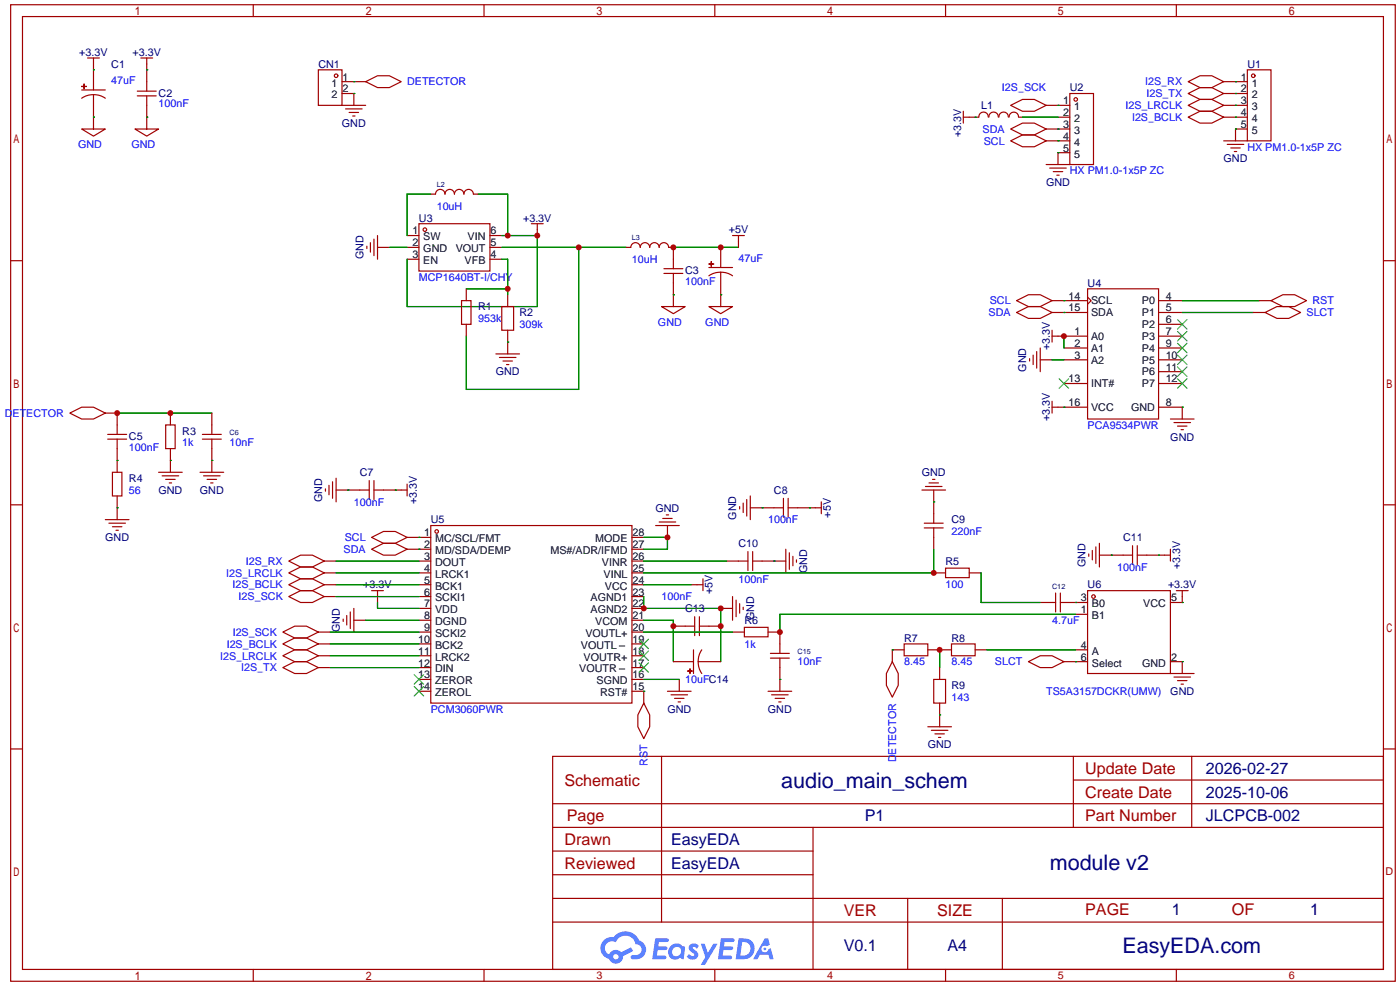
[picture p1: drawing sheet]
<svg xmlns="http://www.w3.org/2000/svg" width="300mm" height="212mm" viewBox="0 0 300 212" stroke-linecap="round" stroke-linejoin="round" font-family="sans-serif">
<g fill="none" stroke="#a10000" stroke-width=".25">
<path d="M2.3 1h297.2v209.6h-297.2zM4.8 3.6h292.1v204.4h-292.1zM54.4 1v2.6M103.9 1v2.6M153.4 1v2.6M202.9 1v2.6M252.5 1v2.6M2.3 55.9h2.5M296.9 55.9h2.6M2.3 108.3h2.5M296.9 108.3h2.6M2.3 160.7h2.5"/>
<path d="M118.6 162.3h178.3v45.7h-178.3zM118.6 177.5h178.3M118.6 172.5h178.3M142 162.3v35.6M174.5 177.5v30.5M230.4 162.3v15.2M230.4 167.4h66.5M255.8 162.3v15.2M296.9 160.7h2.6M118.6 182.6h55.9M118.6 197.9h178.3M118.6 192.8h178.3"/>
<path d="M118.6 187.7h55.9M194.8 192.8v15.2M215.1 192.8v15.2M54.4 208v2.6M103.9 208v2.6M153.4 208v2.6M202.9 208v2.6M252.5 208v2.6"/>
</g>
<g fill="#5487ff">
<path d="M148.1 202.7a1.3 1.3 0 0 1 1.9 .3l-.4 .6a.54 .54 0 0 0-.9-.2l.1 .2a1.28 1.28 0 0 1 .8 2 1.53 1.53 0 0 1-2.2-.3l.5-.6 .8 .5a.31 .31 0 0 0 .4-.3 .31 .31 0 0 0-.3-.4 1.12 1.12 0 0 1-.7-1.8z"/>
<path d="M150.4 202.5h.8l.7 2 1.2-2h.9l-2.7 4.6h-.9l1-1.7z"/>
<path d="M140.6 201.4h1.7a1.31 1.31 0 0 1 1.2 .2 .4 .4 0 0 1-.3 .5l-1.8 .1-.1 .9h1.6a.4 .4 0 0 1 .4 .4 .4 .4 0 0 1-.5 .4h-1.6l-.2 1.2h1.4a.46 .46 0 0 1 .5 0 .46 .46 0 0 1 .1 .5l-.4 .2h-2.6z"/>
<path d="M154.7 201.4h1.7a1.32 1.32 0 0 1 1.2 .2 .39 .39 0 0 1-.3 .5l-1.8 .1-.1 .9h1.6a.4 .4 0 0 1 .4 .4 .4 .4 0 0 1-.4 .4h-1.7l-.2 1.2h1.4a.46 .46 0 0 1 .5 0 .46 .46 0 0 1 .1 .5l-.4 .2h-2.6z"/>
<path d="M164.1 201.4h.8l.3 1.3-.6 .4a.75 .75 0 0 0-1.1 .3 .75 .75 0 0 0 .5 1 .75 .75 0 0 0 .9-.7l.5-.2 .6 2.3h-.8l-.3-.9h-1.8l-.5 .9h-1z"/>
<path d="M158.5 201.4l-.6 4.4h1.4a2.27 2.27 0 0 0 2.7-2.2 2.27 2.27 0 0 0-2.7-2.2zM159.3 202.1a1.5 1.5 0 0 1 1.8 1.6 1.5 1.5 0 0 1-1.9 1.4h-.3z"/>
<path d="M144 203a1.6 1.6 0 0 0-.4 2.3 1.6 1.6 0 0 0 2.3 .2l.8 .3 .3-2.4-.1-.3-.5-.1a1.58 1.58 0 0 0-2.4 0zM144.6 203.5a.98 .98 0 0 1 1.6 .4 .98 .98 0 0 1-1.1 1.3 .94 .94 0 0 1-.9-.7 .94 .94 0 0 1 .4-1z"/>
<path d="M129.6 201.8a2.37 2.37 0 0 0 1.1 4 1.54 1.54 0 0 0 1.8 1 1.54 1.54 0 0 0 1.2-1.6l2.2-1.1-.5-.8-2 1a1.57 1.57 0 0 0-2.7 .5 1.5 1.5 0 0 1-.7-2.1 1.5 1.5 0 0 1 2.2-.5 2.23 2.23 0 0 1 2.3-1.4 2.23 2.23 0 0 1 2 1.8 1.16 1.16 0 0 1 1.2 1.1 1.16 1.16 0 0 1-1.1 1.2h-.7a.47 .47 0 0 0-.5 .4 .47 .47 0 0 0 .4 .5 2.17 2.17 0 0 0 2.5-.9 2.17 2.17 0 0 0-.4-2.7l-.7-.4a3.2 3.2 0 0 0-5.5-.7l-1.1 .1zM131.6 205.3a.6 .6 0 0 1 1.2 0 .6 .6 0 0 1-1.2 0z"/>
<circle cx="164.2" cy="203.6" r=".28"/>
</g>
<g fill="none" stroke="#a10000" stroke-width=".25">
<path d="M17.5 18.5l1 .1zM17.5 19.3h5.1M18 18l.1 1.1zM18.8 12.4h2.5M20.1 12.4v6.9M29.5 19.6h4M30.2 12.4h2.6M31.5 12.4v7.2M68.3 15h5.1v7.6h-5.1zM73.4 17.5h5.1M78.5 17.5l2.5-1.2h2.6l2.5 1.2-2.5 1.3h-2.6zM255 17.5l2.6-1.2h2.5l2.5 1.2-2.5 1.3h-2.5z"/>
<path d="M262.6 17.5h5.1M267.7 15h5.1v15.2h-5.1zM17.5 27.7h5.1l-2.5 1.5zM20.1 25.1h.1M20.1 20.3l1.6 .3 .9 .5M20.1 20.3l-1.1 .1-1.5 .7M20.1 20.3v7.4M29 27.7h5l-2.5 1.5zM29.5 20.6h4M31.5 25.1h.1M31.5 20.6v7.1M73.4 20.1h2.5v2.5"/>
<path d="M73.4 22.6h5.1M74.2 23.4h3.5M74.9 24.1h2.1M75.7 24.9h.5M206.8 25.1h3.3M206.8 23.9v2.5M210.1 25.1a1.01 1.01 0 0 1 1-1.1 1.01 1.01 0 0 1 1 1.1M212.2 25.1a1.01 1.01 0 0 1 1.1-1.1 1.01 1.01 0 0 1 1 1.1M214.4 25.1a1.01 1.01 0 0 1 1-1.1 1.01 1.01 0 0 1 1 1.1M216.6 25.1a1.01 1.01 0 0 1 1-1 1.01 1.01 0 0 1 1 1M216.9 30.2l2.6-1.2h2.5l2.5 1.2-2.5 1.3h-2.5zM216.9 27.7l2.6-1.3h2.5l2.5 1.3-2.5 1.3h-2.5z"/>
<path d="M216.9 22.6l2.6-1.3h2.5l2.5 1.3-2.5 1.3h-2.5zM218.7 25.1h.8M224.5 22.6h5.1M224.5 35.3h5.1M224.5 30.2h5.1M224.5 27.7h5.1M225.3 36.1h3.6M226.1 36.8h2M226.8 37.6h.5M227.1 25.1h2.5M229.6 20.1h5.1v15.2h-5.1zM229.6 32.8h-2.5v2.5"/>
<path d="M255 20.1l2.6-1.3h2.5l2.5 1.3-2.5 1.2h-2.5zM255 22.6l2.6-1.3h2.5l2.5 1.3-2.5 1.3h-2.5zM255 25.1l2.6-1.2h2.5l2.5 1.2-2.5 1.3h-2.5zM262.6 22.6h5.1M262.6 30.2h5.1M262.6 20.1h5.1M262.6 25.1h5.1M263.4 31h3.6M264.2 31.8h2M264.9 32.5h.5M267.7 27.7h-2.5v2.5M78.7 52.8v.5"/>
<path d="M79.5 52.1v2M80.3 51.3v3.6M81 50.5v5.1M81 53.1h2.6M87.4 50.5h2.5M87.4 53.1h2.5M87.4 55.6h2.5M89.9 48h15.3v10.2h-15.3zM92.5 41.7h1a1.02 1.02 0 0 1 1-1.1 1.02 1.02 0 0 1 1 1.1 1.02 1.02 0 0 1 1-1.1 1.02 1.02 0 0 1 1 1.1 1.02 1.02 0 0 1 1.1-1.1 1.02 1.02 0 0 1 1 1.1 1.02 1.02 0 0 1 1-1.1 1.02 1.02 0 0 1 1 1.1h1M105.2 50.5h2.5M105.2 53.1h2.5M105.2 55.6h2.5"/>
<path d="M114 48h2.6M115.3 48v2.5M134.4 53.1h1a1.02 1.02 0 0 1 1-1 1.02 1.02 0 0 1 1 1 1.02 1.02 0 0 1 1-1 1.02 1.02 0 0 1 1 1 1.02 1.02 0 0 1 1.1-1 1.02 1.02 0 0 1 1 1 1.02 1.02 0 0 1 1-1 1.02 1.02 0 0 1 1 1h1v4.6M142.5 58.7h4.1M142.5 57.7h4.1M144.5 58.7v7.1M152.1 56.6l1.1 .1zM152.1 57.4h5.1M152.7 56.1v1.1zM154.7 58.4l1.6 .3 .9 .5M154.7 58.4l-1.1 .1-1.5 .7M154.7 53.1v4.3"/>
<path d="M154.7 58.4v7.4M157.2 50.5h2.6M158.5 50.5v2.6M99.1 64.5h2v5.1h-2zM100.1 62v2.5M100.1 69.6v2.5M106.4 75.9h5.1M107.2 76.7h3.5M107.7 65.8h2.5v5.1h-2.5zM107.9 77.5h2.1M108.7 78.2h.5M109 63.2v2.6"/>
<path d="M109 70.9v5M142 65.8h5.1l-2.6 1.5zM144.5 63.2h.1M152.1 65.8h5.1l-2.5 1.5zM154.7 63.2h.1M218.2 64.5l2.5-1.3h2.6l2.5 1.3-2.5 1.3h-2.6zM218.2 67.1l2.5-1.3h2.6l2.5 1.3-2.5 1.2h-2.6zM221 77v.5M221.7 76.2v2M222.5 75.4v3.6M223.3 77.2h2.5M223.3 74.7v5.1"/>
<path d="M225.8 72.1h7.6M225.8 64.5h7.6M225.8 67.1h7.6M225.8 70.9v2.5M228.3 74.7h5.1M228.3 77.2h5.1M233.4 62h15.3v27.9h-15.3zM233.4 63.8l.8 .7-.8 .8M248.7 72.1h5M248.7 74.7h5M248.7 77.2h5M248.7 64.5h5"/>
<path d="M248.7 67.1h5M248.7 69.6h5M248.7 79.8h5M269 67.1h2.5M270.3 64.5h2.5M271.5 67.1l2.6-1.3h2.5l2.5 1.3-2.5 1.2h-2.5zM272.8 64.5l2.5-1.3h2.6l2.5 1.3-2.5 1.3h-2.6zM15 88.6l2.5-1.2h2.6l2.5 1.2-2.5 1.3h-2.6zM22.6 88.6h2.5v4.6M23.1 93.2h4.1M23.1 94.2h4.1M25.1 94.2v7.1"/>
<path d="M35.6 91.2h2v5.1h-2zM36.6 88.6v2.6M36.6 96.3v5M43.4 93.2h4.1M43.4 94.2h4.1M45.5 88.6v4.6M45.5 94.2v7.1M225.8 87.4h7.6M225.8 86.1v2.5M228.3 82.3h5.1M248.7 87.4h5v2.5M248.7 82.3h5"/>
<path d="M251.2 89.9h5.1M252 90.7h3.5M252.7 91.4h2.1M253.5 92.2h.5M22.6 111.5h5.1M23.4 112.3h3.5M24.1 101.3h2.1v5.1h-2.1zM24.1 113h2.1M24.9 113.8h.5M25.1 106.4v5.1M34 101.3h5.1M34.8 102.1h3.6"/>
<path d="M35.6 102.9h2M36.3 103.6h.5M42.9 101.3h5.1M43.7 102.1h3.5M44.4 102.9h2.1M45.2 103.6h.5M69.8 104.9v.5M70.6 104.1v2.1M71.4 103.4v3.5M72.1 105.2h7.1M72.1 102.6v5.1M79.2 103.1v4.1"/>
<path d="M79.8 117.9l2.5-1.3h2.5l2.6 1.3-2.6 1.2h-2.5zM79.8 115.3l2.5-1.3h2.5l2.6 1.3-2.6 1.3h-2.5zM80.3 105.2h7.1M80.3 103.1v4.1M87.4 115.3h5.1M87.4 117.9h5.1M87.4 103.9v2.5M92.5 112.8h43.1v38.1h-43.1zM135.6 115.3h2.6M135.6 117.9h2.6M140.7 112.8h5.1M141.5 112h3.5"/>
<path d="M142.2 111.3h2.1M143 110.5h.5M143.3 112.8v2.5M158.7 108.7v.5M159.5 107.9v2.1M160.3 107.2v3.5M160.5 118.4v4M161 109h7.1M161 106.4v5.1M161.5 118.4v4M168.1 106.9v4.1M168.7 117.9v5"/>
<path d="M169.2 109h7.1M169.2 106.9v4.1M169.4 118.6v3.6M170.2 119.4v2M176.3 107.7v2.5M197.9 105.2h5M198.4 112.3h4M198.4 113.3h4M198.6 104.4h3.6M199.4 103.6h2M200.2 102.9h.5M200.4 105.2v7.1"/>
<path d="M200.4 113.3v4.6M233.7 118.9v.5M234.4 118.1v2M235.2 117.3v3.6M236 119.1h7.1M236 116.6v5.1M243.1 117.1v4.1M244.1 119.1h7.1M244.1 117.1v4.1M251.2 117.9v2.5M60.7 135.6l2.5-1.2h2.6l2.5 1.2-2.5 1.3h-2.6zM60.7 138.2l2.5-1.3h2.6l2.5 1.3-2.5 1.2h-2.6z"/>
<path d="M62 128l2.5-1.3h2.6l2.5 1.3-2.5 1.3h-2.6zM62 120.4l2.5-1.3h2.6l2.5 1.3-2.5 1.3h-2.6zM62 122.9l2.5-1.2h2.6l2.5 1.2-2.5 1.3h-2.6zM62 125.5l2.5-1.3h2.6l2.5 1.3-2.5 1.2h-2.6zM68.3 135.6h2.6M68.3 138.2h2.6M69.6 120.4h2.5M69.6 122.9h2.5M69.6 125.5h2.5M69.6 128h2.5M73.7 132.8v.6M74.4 132.1v2"/>
<path d="M75.2 131.3v3.6M75.9 130.6v5M75.9 133.1h2.6M79.8 126.7h2.5M81 126.7v2.6M89.9 120.4h2.6M89.9 122.9h2.6M89.9 125.5h2.6M89.9 128h2.6M89.9 130.6h2.6M89.9 133.1h2.6M89.9 135.6h2.6"/>
<path d="M89.9 138.2h2.6M135.6 120.4h2.6M135.6 122.9h2.6M135.6 125.5h2.6M135.6 128h2.6M135.6 130.6h2.6M135.6 133.1h2.6M135.6 135.6h2.6M135.6 138.2h2.6M144.5 134.4h4.6M148.3 125.5h2.6M148.8 139.4v5.1"/>
<path d="M149.1 132.3v4.1M150.1 132.3v4.1M150.1 134.4h4.6M150.6 139.4l-.5 1-.2 1.6M150.9 124.2v2.5M154.7 130.6h2.5M156 120.4h4.5M157.2 135.6h2.6M157.2 128v5.1M158 128.8v3.5M158.7 129.5v2.1M159.5 130.3v.5"/>
<path d="M159.8 134.6h5v2.1h-5zM161.5 120.4h7.2M164.8 135.6h2.6v4.6M170.9 120.1v.5M194.1 138.2h5v2.5h-5zM194.1 139.4h-2.6v2.6M199.1 139.4h5.1M200.4 122.9h2.5M202.9 121.9h5.1v2.1h-5.1zM204.2 138.2h5.1v2.5h-5.1zM208 122.9h2.6M209.3 139.4h2.5"/>
<path d="M223.3 129.3h3.3M226.6 127.3v4M227.6 129.3h5.8M227.6 127.3v4M230.9 131.8h2.5M230.9 139.4h2.5M233.4 126.7h17.8v17.8h-17.8zM252.5 126.7h2.5M253.7 126.7v2.6h-2.5M60.7 143.3l2.5-1.3h2.6l2.5 1.3-2.5 1.2h-2.6zM60.7 140.7l2.5-1.3h2.6l2.5 1.3-2.5 1.3h-2.6zM68.3 140.7h2.6"/>
<path d="M68.3 143.3h2.6M89.9 140.7h2.6M89.9 143.3h2.6M89.9 145.8h2.6M89.9 148.3h2.6M135.6 140.7h2.6M135.6 143.3h2.6M135.6 145.8h2.6M135.6 148.3h2.6v2.6M138.2 150.9l1.2 2.5v2.6l-1.2 2.5-1.3-2.5v-2.6zM143.3 148.3h5M144 149.1h3.6"/>
<path d="M144.5 142h4.3M144.8 149.9h2M145.5 150.6h.5M145.8 145.8v2.5M147.6 144h1zM148.1 143.5v1zM149.9 142l.1 1.1 .6 1.4M149.9 142h4.8M164.8 148.3h5.1M165.4 140.2h4M165.4 141.2h4M165.6 149.1h3.6"/>
<path d="M166.4 149.9h2M167.1 150.6h.5M167.4 141.2v7.1M191.5 142l1.3 2.5v2.6l-1.3 2.5-1.3-2.5v-2.6zM199.1 156h5.1M199.9 156.7h3.6M200.4 145.8h2.5v5.1h-2.5zM200.7 157.5h2M201.4 158.2h.5M201.7 143.3v2.5M201.7 150.9v5.1M220.7 142l2.6-1.3h2.5l2.5 1.3-2.5 1.3h-2.5z"/>
<path d="M228.3 142h5.1M251.2 142h2.5v2.5M251.2 144.5h5.1M252 145.3h3.5M252.7 146.1h2.1M253.5 146.8h.5"/>
<circle cx="72.1" cy="16.3" r=".38"/>
<circle cx="269" cy="16.3" r=".38"/>
<circle cx="230.9" cy="21.3" r=".38"/>
<circle cx="91.2" cy="49.3" r=".38"/>
<circle cx="93.7" cy="114" r=".38"/>
<circle cx="234.7" cy="128" r=".38"/>
</g>
<g fill="none" stroke="#008700" stroke-width=".25">
<path d="M20.1 15h.1M31.5 15h.1M75.9 17.5h.1M265.2 17.5h.1M20.1 25.1h.1M31.5 25.1h.1M75.9 20.1h.1M209.3 25.1h.1M219.5 25.1h7.6M227.1 32.8h.1M227.1 30.2h.1M227.1 27.7h.1"/>
<path d="M227.1 22.6h.1M265.2 20.1h.1M265.2 22.6h.1M265.2 25.1h.1M265.2 27.7h.1M83.6 53.1h3.8M92.5 41.7h-5.1v8.8M102.6 41.7h6.4v8.8M107.7 53.1h26.7M107.7 50.5h7.6v15.3h-27.9v-10.2M107.7 55.6h1.3v7.6M124.2 53.1v30.5h-24.1v-11.5"/>
<path d="M144.5 53.1h14M100.1 62h8.9M109 73.4h.1M144.5 63.2h.1M154.7 63.2h.1M225.8 77.2h2.5M228.3 64.5h.1M228.3 67.1h.1M228.3 72.1v2.6M253.7 67.1h15.3M253.7 64.5h16.6M25.1 98.8h.1"/>
<path d="M25.1 88.6h20.4M36.6 98.8h.1M45.5 98.8h.1M228.3 87.4h.1M253.7 87.4h.1M25.1 109h.1M74.7 105.2h.1M84.8 105.2h.1M89.9 117.9h.1M89.9 115.3h.1M138.2 115.3h5.1v2.6h-5.1M163.6 109h.1"/>
<path d="M173.7 109h.1M200.4 107.7h.1M200.4 117.9v5h-62.2M238.5 119.1h.1M248.7 119.1h.1M70.9 135.6h19M70.9 138.2h19M72.1 125.5h17.8M72.1 120.4h17.8M72.1 128h17.8M72.1 122.9h17.8M78.5 133.1h11.4"/>
<path d="M81 129.3v1.3h8.9M138.2 128v2.6h16.5v11.4M138.2 125.5h10.1M138.2 133.1h6.3v8.9M138.2 120.4h17.8M138.2 135.6h19M166.1 120.4h.1M191.5 139.4h.1M201.7 139.4v3.9M210.6 122.9v6.4h12.7M211.8 139.4h19.1M230.9 129.3h.1"/>
<path d="M230.9 131.8h-63.5v3.8M253.7 129.3h.1M70.9 143.3h19M70.9 140.7h19M138.2 148.3h.1M138.2 145.8h7.6M167.4 145.8h.1M201.7 153.4h.1M230.9 142h.1M253.7 142h.1"/>
</g>
<g fill="none" stroke="#3c3" stroke-width=".25">
<path d="M252.7 68.6l2.1 2M252.7 71.1l2.1 2.1M252.7 73.7l2.1 2M252.7 76.2l2.1 2M252.7 78.7l2.1 2.1M254.8 68.6l-2.1 2M254.8 71.1l-2.1 2.1M254.8 73.7l-2.1 2M254.8 76.2l-2.1 2M254.8 78.7l-2.1 2.1M227.3 81.3l2.1 2M229.4 81.3l-2.1 2"/>
<path d="M252.7 81.3l2.1 2M254.8 81.3l-2.1 2M137.2 139.7l2 2M137.2 137.2l2 2M139.2 139.7l-2 2M139.2 137.2l-2 2M88.9 144.8l2 2M88.9 147.3l2 2.1M90.9 144.8l-2 2M90.9 147.3l-2 2.1M137.2 142.2l2 2.1M139.2 142.2l-2 2.1"/>
</g>
<g fill="#c00">
<circle cx="25.1" cy="88.6" r=".63"/>
<circle cx="36.6" cy="88.6" r=".63"/>
<circle cx="138.2" cy="130.6" r=".63"/>
<circle cx="154.7" cy="134.4" r=".63"/>
<circle cx="154.7" cy="130.6" r=".63"/>
<circle cx="144.5" cy="134.4" r=".63"/>
<circle cx="143.3" cy="115.3" r=".63"/>
<circle cx="109" cy="50.5" r=".63"/>
<circle cx="115.3" cy="50.5" r=".63"/>
<circle cx="124.2" cy="53.1" r=".63"/>
<circle cx="109" cy="62" r=".63"/>
<circle cx="144.5" cy="53.1" r=".63"/>
<circle cx="154.7" cy="53.1" r=".63"/>
<circle cx="167.4" cy="135.6" r=".63"/>
<circle cx="201.7" cy="139.4" r=".63"/>
<circle cx="200.4" cy="122.9" r=".63"/>
<circle cx="228.3" cy="72.1" r=".63"/>
</g>
<g font-size="4.6" fill="#000080">
<text x="167.7" y="169">audio_main_schem</text>
<text x="225.3" y="186.8">module v2</text>
<text x="240.9" y="204.6">EasyEDA.com</text>
</g>
<g font-size="3.5" fill="#a00000">
<text x="232.9" y="166.1">Update Date</text>
<text x="121.2" y="168.6">Schematic</text>
<text x="232.9" y="171.1">Create Date</text>
<text x="121.7" y="176.2">Page</text>
<text x="232.9" y="176.2">Part Number</text>
<text x="121.2" y="181.3">Drawn</text>
<text x="121.2" y="186.4">Reviewed</text>
<text x="181.1" y="196.5">VER</text>
<text x="201.1" y="196.5">SIZE</text>
<text x="232.9" y="196.3">PAGE</text>
<text x="264.4" y="196.3">OF</text>
</g>
<g font-size="3.5" fill="#000080">
<text x="258.8" y="166.1">2026-02-27</text>
<text x="258.8" y="171.1">2025-10-06</text>
<text x="185.6" y="176.2">P1</text>
<text x="258.8" y="176.2">JLCPCB-002</text>
<text x="144" y="181.3">EasyEDA</text>
<text x="144" y="186.4">EasyEDA</text>
<text x="251.5" y="196.3">1</text>
<text x="281.2" y="196.3">1</text>
<text x="181.1" y="204.2">V0.1</text>
<text x="203.4" y="204.2">A4</text>
</g>
<g font-size="2.3" fill="#000080">
<text x="17" y="12">+3.3V</text>
<text x="28.4" y="12">+3.3V</text>
<text x="23.9" y="14.5">C1</text>
<text x="68.3" y="14.5">CN1</text>
<text x="267.7" y="14.5">U1</text>
<text x="34" y="20.8">C2</text>
<text x="210.6" y="23.4">L1</text>
<text x="229.6" y="19.6">U2</text>
<text x="73.4" y="27.2">GND</text>
<text x="206.3" y="29.5" transform="rotate(-90 206.3 29.5)">+3.3V</text>
<text x="262.6" y="34.8">GND</text>
<text x="224.5" y="39.9">GND</text>
<text x="89.9" y="47.5">U3</text>
<text x="112.3" y="47.5">+3.3V</text>
<text x="156.4" y="50.1">+5V</text>
<text x="78" y="55.7" transform="rotate(-90 78 55.7)">GND</text>
<text x="147.1" y="58.9">C3</text>
<text x="233.4" y="61.5">U4</text>
<text x="102.6" y="66.6">R1</text>
<text x="111.5" y="67.9">R2</text>
<text x="225.3" y="75.2" transform="rotate(-90 225.3 75.2)">+3.3V</text>
<text x="106.4" y="80.6">GND</text>
<text x="220.3" y="79.8" transform="rotate(-90 220.3 79.8)">GND</text>
<text x="27.7" y="94.4">C5</text>
<text x="39.1" y="93.3">R3</text>
<text x="225.3" y="90.4" transform="rotate(-90 225.3 90.4)">+3.3V</text>
<text x="251.2" y="94.5">GND</text>
<text x="27.7" y="103.4">R4</text>
<text x="34" y="106">GND</text>
<text x="42.9" y="106">GND</text>
<text x="69.1" y="107.7" transform="rotate(-90 69.1 107.7)">GND</text>
<text x="77.2" y="102.2">C7</text>
<text x="166.1" y="106">C8</text>
<text x="197.8" y="102.2">GND</text>
<text x="89.5" y="108.2" transform="rotate(-90 89.5 108.2)">+3.3V</text>
<text x="92.5" y="112.3">U5</text>
<text x="140.7" y="109.8">GND</text>
<text x="158" y="111.5" transform="rotate(-90 158 111.5)">GND</text>
<text x="178.4" y="111.1" transform="rotate(-90 178.4 111.1)">+5V</text>
<text x="204.2" y="112.3">C9</text>
<text x="22.6" y="116.1">GND</text>
<text x="158.5" y="117.4">C10</text>
<text x="241" y="116.1">C11</text>
<text x="173.3" y="123" transform="rotate(-90 173.3 123)">GND</text>
<text x="202.9" y="121.2">R5</text>
<text x="233" y="121.7" transform="rotate(-90 233 121.7)">GND</text>
<text x="253.3" y="122.2" transform="rotate(-90 253.3 122.2)">+3.3V</text>
<text x="78" y="126.3">+3.3V</text>
<text x="147.1" y="131.4">C13</text>
<text x="153" y="127.6" transform="rotate(-90 153 127.6)">+5V</text>
<text x="233.4" y="126.3">U6</text>
<text x="250.7" y="126.3">+3.3V</text>
<text x="72.9" y="135.7" transform="rotate(-90 72.9 135.7)">GND</text>
<text x="159.8" y="133.9">R6</text>
<text x="161.8" y="133.1" transform="rotate(-90 161.8 133.1)">GND</text>
<text x="194.1" y="137.7">R7</text>
<text x="204.2" y="137.7">R8</text>
<text x="204.2" y="147.9">R9</text>
<text x="251.2" y="149.1">GND</text>
<text x="143.2" y="153">GND</text>
<text x="164.8" y="153">GND</text>
<text x="199.1" y="160.6">GND</text>
</g>
<g font-size="2.3">
<text x="73.5" y="17.3">1</text>
<text x="266.3" y="17.3">1</text>
<text x="71.2" y="18.6">1</text>
<text x="71.2" y="21.1">2</text>
<text x="73.5" y="19.8">2</text>
<text x="228.2" y="22.4">1</text>
<text x="230.6" y="23.6">1</text>
<text x="266.3" y="19.8">2</text>
<text x="266.3" y="22.4">3</text>
<text x="268.7" y="18.6">1</text>
<text x="268.7" y="21.1">2</text>
<text x="268.7" y="23.6">3</text>
<text x="228.2" y="24.9">2</text>
<text x="228.2" y="27.5">3</text>
<text x="228.2" y="30">4</text>
<text x="230.6" y="26.2">2</text>
<text x="230.6" y="28.7">3</text>
<text x="266.3" y="24.9">4</text>
<text x="266.3" y="27.5">5</text>
<text x="268.7" y="26.2">4</text>
<text x="268.7" y="28.7">5</text>
<text x="228.2" y="32.5">5</text>
<text x="230.6" y="31.3">4</text>
<text x="230.6" y="33.8">5</text>
<text x="88.5" y="50.3">1</text>
<text x="88.5" y="52.9">2</text>
<text x="90.9" y="51.6">SW</text>
<text x="100.4" y="51.6">VIN</text>
<text x="105.3" y="52.9">5</text>
<text x="105.3" y="50.3">6</text>
<text x="88.5" y="55.4">3</text>
<text x="90.9" y="54.1">GND</text>
<text x="90.9" y="56.7">EN</text>
<text x="97.8" y="54.1">VOUT</text>
<text x="99.7" y="56.7">VFB</text>
<text x="105.3" y="55.4">4</text>
<text x="229.3" y="64.3">14</text>
<text x="234.2" y="65.3">SCL</text>
<text x="245.1" y="65.3">P0</text>
<text x="250.2" y="64.3">4</text>
<text x="229.3" y="66.8">15</text>
<text x="230.6" y="71.9">1</text>
<text x="234.2" y="67.8">SDA</text>
<text x="245.1" y="67.8">P1</text>
<text x="245.1" y="70.4">P2</text>
<text x="250.2" y="66.8">5</text>
<text x="250.2" y="69.4">6</text>
<text x="250.2" y="71.9">7</text>
<text x="230.6" y="74.4">2</text>
<text x="230.6" y="77">3</text>
<text x="234.2" y="72.9">A0</text>
<text x="234.2" y="75.5">A1</text>
<text x="245.1" y="72.9">P3</text>
<text x="245.1" y="75.5">P4</text>
<text x="250.2" y="74.4">9</text>
<text x="250.2" y="77">10</text>
<text x="229.3" y="82.1">13</text>
<text x="234.2" y="78">A2</text>
<text x="234.2" y="83.1">INT#</text>
<text x="245.1" y="78">P5</text>
<text x="245.1" y="80.5">P6</text>
<text x="245.1" y="83.1">P7</text>
<text x="250.2" y="79.5">11</text>
<text x="250.2" y="82.1">12</text>
<text x="229.3" y="87.1">16</text>
<text x="234.2" y="88.2">VCC</text>
<text x="242.8" y="88.2">GND</text>
<text x="250.2" y="87.1">8</text>
<text x="91" y="115.1">1</text>
<text x="91" y="117.6">2</text>
<text x="93.4" y="116.4">MC/SCL/FMT</text>
<text x="93.4" y="118.9">MD/SDA/DEMP</text>
<text x="118.1" y="118.9">MS#/ADR/IFMD</text>
<text x="127.8" y="116.4">MODE</text>
<text x="135.8" y="117.6">27</text>
<text x="135.8" y="115.1">28</text>
<text x="91" y="120.2">3</text>
<text x="91" y="122.7">4</text>
<text x="91" y="125.2">5</text>
<text x="93.4" y="121.4">DOUT</text>
<text x="93.4" y="124">LRCK1</text>
<text x="129.2" y="121.4">VINR</text>
<text x="129.6" y="124">VINL</text>
<text x="135.8" y="125.2">24</text>
<text x="135.8" y="122.7">25</text>
<text x="135.8" y="120.2">26</text>
<text x="91" y="127.8">6</text>
<text x="91" y="130.3">7</text>
<text x="93.4" y="126.5">BCK1</text>
<text x="93.4" y="129.1">SCKI1</text>
<text x="93.4" y="131.6">VDD</text>
<text x="126.7" y="131.6">AGND2</text>
<text x="126.7" y="129.1">AGND1</text>
<text x="129.8" y="126.5">VCC</text>
<text x="135.8" y="130.3">22</text>
<text x="135.8" y="127.8">23</text>
<text x="232" y="129.1">3</text>
<text x="232" y="131.6">1</text>
<text x="234.4" y="130.3">B0</text>
<text x="245.4" y="130.3">VCC</text>
<text x="251.3" y="129.1">5</text>
<text x="89.8" y="137.9">10</text>
<text x="91" y="132.9">8</text>
<text x="91" y="135.4">9</text>
<text x="93.4" y="134.1">DGND</text>
<text x="93.4" y="136.7">SCKI2</text>
<text x="125.6" y="136.7">VOUTL+</text>
<text x="127.8" y="134.1">VCOM</text>
<text x="135.8" y="137.9">19</text>
<text x="135.8" y="135.4">20</text>
<text x="135.8" y="132.9">21</text>
<text x="234.4" y="132.9">B1</text>
<text x="89.8" y="140.5">11</text>
<text x="89.8" y="143">12</text>
<text x="93.4" y="139.2">BCK2</text>
<text x="93.4" y="141.8">LRCK2</text>
<text x="124.7" y="139.2">VOUTL</text>
<text x="125.3" y="141.8">VOUTR+</text>
<text x="135.8" y="143">17</text>
<text x="135.8" y="140.5">18</text>
<text x="232" y="139.2">4</text>
<text x="232" y="141.8">6</text>
<text x="234.4" y="140.5">A</text>
<text x="234.4" y="143">Select</text>
<text x="245.1" y="143">GND</text>
<text x="251.3" y="141.8">2</text>
<text x="89.8" y="145.6">13</text>
<text x="89.8" y="148.1">14</text>
<text x="93.4" y="144.3">DIN</text>
<text x="93.4" y="146.8">ZEROR</text>
<text x="93.4" y="149.4">ZEROL</text>
<text x="124.3" y="144.3">VOUTR</text>
<text x="128" y="146.8">SGND</text>
<text x="128.8" y="149.4">RST#</text>
<text x="135.8" y="148.1">15</text>
<text x="135.8" y="145.6">16</text>
</g>
<g font-size="2.3" fill="#00f">
<text x="23.9" y="18.1">47uF</text>
<text x="34" y="23.1">100nF</text>
<text x="87.4" y="18.3">DETECTOR</text>
<text x="215" y="19.6">I2S_SCK</text>
<text x="241.6" y="23.4">I2S_LRCLK</text>
<text x="245.8" y="18.3">I2S_RX</text>
<text x="246" y="20.9">I2S_TX</text>
<text x="210.9" y="28.5">SDA</text>
<text x="243" y="26">I2S_BCLK</text>
<text x="16.8" y="31.8">GND</text>
<text x="28.2" y="31.8">GND</text>
<text x="211.2" y="31">SCL</text>
<text x="267.7" y="32.3">HX PM1.0-1x5P ZC</text>
<text x="229.6" y="37.4">HX PM1.0-1x5P ZC</text>
<text x="93.7" y="45">10uH</text>
<text x="135.6" y="56.4">10uH</text>
<text x="158.5" y="56.2">47uF</text>
<text x="89.9" y="60.2">MCP1640BT-I/CHY</text>
<text x="147.1" y="61.2">100nF</text>
<text x="212.4" y="65.3">SCL</text>
<text x="281.7" y="65.3">RST</text>
<text x="102.6" y="69.1">953k</text>
<text x="111.5" y="70.4">309k</text>
<text x="141.2" y="69.9">GND</text>
<text x="151.4" y="69.9">GND</text>
<text x="212.2" y="67.9">SDA</text>
<text x="280.4" y="67.9">SLCT</text>
<text x="1" y="89.5">DETECTOR</text>
<text x="39.1" y="95.8">1k</text>
<text x="49.3" y="95.8">10nF</text>
<text x="233.4" y="92">PCA9534PWR</text>
<text x="27.7" y="96.7">100nF</text>
<text x="27.7" y="106">56</text>
<text x="75.9" y="108.5">100nF</text>
<text x="164.8" y="112.3">100nF</text>
<text x="73.7" y="118.7">SDA</text>
<text x="74" y="116.1">SCL</text>
<text x="204.2" y="114.9">220nF</text>
<text x="48.5" y="123.7">I2S_LRCLK</text>
<text x="52.7" y="121.2">I2S_RX</text>
<text x="158.5" y="125">100nF</text>
<text x="239.8" y="122.5">100nF</text>
<text x="49.9" y="126.3">I2S_BCLK</text>
<text x="51.2" y="128.8">I2S_SCK</text>
<text x="142" y="128.8">100nF</text>
<text x="202.9" y="126.3">100</text>
<text x="49.9" y="136.4">I2S_SCK</text>
<text x="225.8" y="133.9">4.7uF</text>
<text x="47.2" y="141.5">I2S_LRCLK</text>
<text x="48.7" y="139">I2S_BCLK</text>
<text x="159.8" y="139">1k</text>
<text x="171.2" y="142.8">10nF</text>
<text x="194.1" y="142.8">8.45</text>
<text x="204.2" y="142.8">8.45</text>
<text x="213.6" y="142.8">SLCT</text>
<text x="51.7" y="144.1">I2S_TX</text>
<text x="147.1" y="146.6">10uFC14</text>
<text x="224.5" y="149.1">TS5A3157DCKR(UMW)</text>
<text x="92.5" y="153">PCM3060PWR</text>
<text x="204.2" y="150.4">143</text>
<text x="139" y="164.4" transform="rotate(-90 139 164.4)">RST</text>
<text x="192.3" y="163.6" transform="rotate(-90 192.3 163.6)">DETECTOR</text>
</g>
<g font-size="2.3" fill="#a00000">
<text x="297.4" y="187.7">D</text>
<text x="128" y="210.1">3</text>
<text x="177.5" y="210.1">4</text>
<text x="227.1" y="210.1">5</text>
<text x="276.6" y="210.1">6</text>
</g>
<g font-size="1.6" fill="#000080">
<text x="93.7" y="40.1">L2</text>
<text x="135.6" y="51.5">L3</text>
<text x="49.3" y="93.4">C6</text>
<text x="225.8" y="126.4">C12</text>
<text x="171.2" y="140.4">C15</text>
</g>
</svg>
